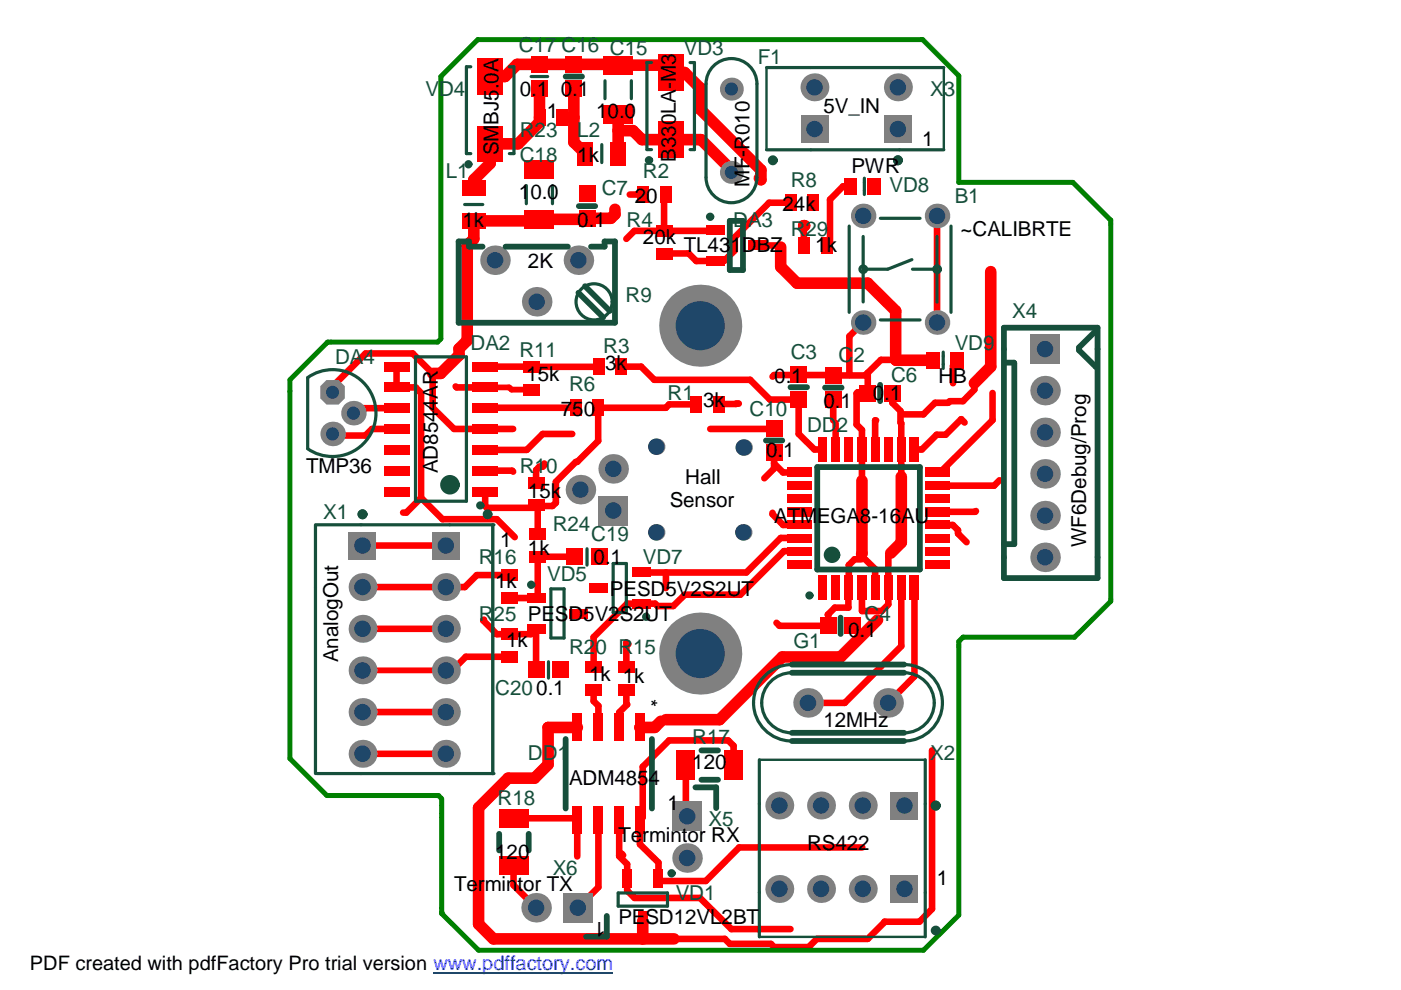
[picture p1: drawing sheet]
<svg xmlns="http://www.w3.org/2000/svg" width="297mm" height="210mm" viewBox="0 0 297 210" stroke-linecap="round" stroke-linejoin="round" font-family="sans-serif">
<path d="M70.5 81.9v1.3M84.1 82.1h4M103 86.5h-.1M115.4 98.3v.3l-.3 .3h-.8M85.5 108.7h.6M101.1 121.9l-2.5 2.6M102.6 131.4l-.2 .1M114 126.4l-.4 .4M109 183.6l-.1 .1" fill="none" stroke="#f00" stroke-width="1.4"/>
<path d="M100.5 38.1v1.8" fill="none" stroke="#f00" stroke-width="2.5"/>
<path d="M107.9 82.1l.6 .5" fill="none" stroke="#f00" stroke-width="1.2"/>
<circle cx="112.6" cy="82.6" r=".61" fill="#f00"/>
<path d="M112.6 77.7v.1M126.9 77.7v.1M122.1 97.9h.3M121.8 118v.1M130 108.3h-1.7M131.3 151.1v3.1M122.1 173.5l.3 .4M136.3 173.3l-.6 .6M133 186.2v2.6l1.5 1.6" fill="none" stroke="#f00" stroke-width="1.4"/>
<path d="M114.3 18.9h.1M114.4 24.9v1M119.2 24.9h2.5M114.3 46.5l-.3 .3M130.4 45.4l-.9 .9" fill="none" stroke="#f00" stroke-width="2.5"/>
<circle cx="135.7" cy="154.2" r="1.23" fill="#f00"/>
<g fill="none" stroke="#f00" stroke-width="1.4">
<path d="M133.5 41.2h2.8M141.1 41.2l-.3 .4M147.6 55.3h4M151.6 48.7l-.2 .3M170.4 47.9h.1M164.1 79.5l-.3 .4M164.1 90.8v.1M164.1 96v2.3M163.8 108.7v.3l2.2 2.3M132.8 136.2l.4 .4M164.6 132.1l.7 .6M154.4 157l1.1 1.1v4.1l.2 .2"/>
<path d="M163.4 200.1l.7 .7"/>
</g>
<path d="M165.5 52v.4" fill="none" stroke="#f00" stroke-width=".68"/>
<circle cx="170.4" cy="47.9" r="1.23" fill="#f00"/>
<path d="M179.9 128.8h-2.9l-1.5 1.5 .1 2.4M180 124.5l-.1 .1" fill="none" stroke="#f00" stroke-width="1.4"/>
<circle cx="176.7" cy="84.8" r=".7" fill="#f00"/>
<path d="M180.3 39.5h-1.6l-2.7 2.8M176 51.3l-.8 .7M176.6 79.5l.1 .1M182.8 129.6h4.1M187.5 195.4v.1" fill="none" stroke="#f00" stroke-width="1.4"/>
<circle cx="185.5" cy="89.1" r=".7" fill="#f00"/>
<g fill="none" stroke="#f00" stroke-width="1.4">
<path d="M140.8 41.6v7.4M140.8 53.7h5.2l1.6 1.6M151.4 49h-16.9l-1.7 1.6M160.7 52h4.8M167.6 43h-4.5l-7.3 7.3v2.8l-2.3 2.2h-1.9M170.4 47.9v4.1M176 42.3v9M198.7 45.8v22.6M84.1 77.7v4.4M102.9 77.7l24 .1M131.7 77.7h4.2l2.8 2.8h20.3l4.2 4.2h6.1v7.3l3.4 3.3h1.7M164.1 79.5h12.5"/>
<path d="M183 68.4l-2.9 2.9v8.2M184 79.1v4.2h-1.9l-.2-.1-.3 .2v6.6l1.2 1.2v10.7M184 79.1l-.6 .5h-6.7M189.9 76.3h-3.1l-2.8 2.8M202.9 76.4l.2 .2-1 1v3.7M70.5 81.9l7-7h10l4.2 4.3v7.3l4.6 4.4h12.5M84.1 90.9h-5.2l-1.4 1.4h-6.6l-.4-.3M84.1 86.5h-8.1l-1.1 1.1M88.1 82.1l1.2 1.2v22.3M96.6 81.9l.2 .2h6.1M102.9 99.8h5.7l.2 .2M103 86.5h19"/>
<path d="M114.3 98.9l-.6 .8v2.6M121.3 92h-6.2l-3.4 3.4h-8.8M122.1 97.9l-4.2 4.3v4.4l-.8 .7h-3.2M147.5 85.7h-5.6l-.7 .8h-14.4v7l-4.4 4.4M150.6 90.9h13.5M156.6 85.6l-4.2 .1M176.7 84.8v4.3M177.2 89.7v5.6M185.5 89.1v6.2M189.2 83.3v2.1l1.7 1.7v2.5l.2 .2v11.3M204.5 89.6l-.7-.7-3.3 3.3h-1.9l-3.1 3.1h-1.6M206.6 81.3v1.3l-2.4 2.5h-2.8l-.4 .3h-2.8l-2.4 2.5h-4.3"/>
<path d="M210.4 83.3v5.8l-11.1 11.1h-.5M76.9 115.7h17.6M89.3 105.6l4.5 4.5h11.5l3.8 3.8M89.3 105.6l-3.2 3.1M102.9 104.2v3.1l.3 .4h9.9l.6-.6 .2 .2M113.9 107.3l.1 .2v5.8M121.8 118h-7.8v8.4M166 111.3h3.5M169.5 116.9h-3.3l-9.2 9.2h-11.8l-2.5 2.4h-3.3l-.5-.5h-5.9l-7.1 7.1v6.3M169.5 100.2h-3.5l-1.9-1.9v1l-2 2.1M169.5 114.1h-4l-7.3 7.3h-22.3M182.7 118.6h-1.5l-1.2 1.2v4.7"/>
<path d="M183.4 118.6l2.1 2.1v3.8M188.8 117.3l-.5 .5v10.4l-1.4 1.4M198.8 111.3h3.2l1.1 1.1v.7l1.8 1.8M206.9 108.3l-.1 .2h-8M211.9 101.8l-1.1 1.2h-12M76.9 124.5h21.7M76.9 133.3h17.6M101.1 121.9h7M102.4 131.5l2.9 3h7.3l1.1-1.1v8.6M108.1 139.2h-9.3l-3.6 3.6-.7-.7M108.1 126.8h5.5M132.8 136.2v5.2"/>
<path d="M141.2 121.4v3.3M165.3 132.7h10.3M179.9 124.6v4.2M182.8 124.5v5.1M191.1 124.5v12.5l-12 12h-7.8M194.1 124.7l-.2-.2v18.9l-5.6 5.6M76.9 159.8h17.6M76.9 151h17.6M125.9 146.2v2.4l1 1.1v4.5M132.8 146.2v3l.2 .2-1.7 1.7M154.4 157h-12.5l-5.6 5.6v10.7M197.6 159.1v33.6l-2.7 2.7h-7.4"/>
<path d="M109 173.5h13.1M122.4 173.9v7.7M126.9 173.9v14.2l-4.4 4.4M131.3 173.9v7.6l1.7 1.7v3M135.7 173.9v5.1l3.9 3.9v3.3l.6 .6h9.4l7.1-7.1h26.1M145.4 162.2v10.6l.3 .3M108.9 183.7v4l4.8 4.8M131.4 181h.4l.3 .3M134.5 190.4h13.9l6.7 6.6h12.5M142.9 199.1h10.8l1 1h8.7M144.9 181.9h.8l.3 .3M187.5 195.5l-3.5 3.6h-10.8l-1.8 1.7h-7.3"/>
</g>
<g fill="none" stroke="#f00" stroke-width="2.5">
<path d="M103.9 16.2h3.2l2.5-2.6h21.3l.2 .2h9.5l1.6 1.6h3l3.3 3.3v4.5l12.8 12.8v2.1l-.3-.3M114.4 18.9v6M121.7 18.9v11.3l2.4 2.4M114.4 25.9l-4.5 4.6h-6v4.1l-3.4 3.5M131.1 27.7h3.1l1.9 1.9h12.5l6.5 6.4v.5M131.1 24.2v8.4M114 46.8h-13.5v3.8l-1.4 1.4v20.2l-1.8 1.7v1.4l-3.9 3.9h-1.7M129.5 46.3h-5l-.2 .2h-10M130.4 44.4v1M165.5 52.4v4.2l3.5 3.4h15l5.9 5.9v10.4l8 .1M210.1 57.6v20.1l-3.5 3.6M182.8 101.9l-.1 15.6"/>
<path d="M191.1 101.1v13.9l-2.3 2.3M186.1 131.5l-7.9 7.8h-12.3l-13.3 13.3h-11.4M122.4 154.2h-6.2v7.9l-2.9 2.9h-5.6l-6.2 6.3v24.6l3.1 3.2h38.3M140.1 152.9l-1.3 1.3h-3.1M136.3 195.3v3.8"/>
</g>
<path d="M102.9 82.1h5M108.5 82.6h4.1M76.9 142.1h17.6" fill="none" stroke="#f00" stroke-width="1.2"/>
<circle cx="157.7" cy="94.9" r="1.74" fill="#808080"/>
<circle cx="157.7" cy="94.9" r="1.74" fill="#1f4769"/>
<circle cx="198.7" cy="68.4" r="2.6" fill="#808080"/>
<circle cx="198.7" cy="68.4" r="1.74" fill="#1f4769"/>
<circle cx="157.6" cy="112.9" r="1.74" fill="#808080"/>
<circle cx="157.6" cy="112.9" r="1.74" fill="#1f4769"/>
<circle cx="198.7" cy="45.8" r="2.6" fill="#808080"/>
<circle cx="198.7" cy="45.8" r="1.74" fill="#1f4769"/>
<circle cx="94.5" cy="159.8" r="2.96" fill="#808080"/>
<circle cx="94.5" cy="159.8" r="1.75" fill="#1f4769"/>
<circle cx="94.5" cy="124.5" r="2.96" fill="#808080"/>
<circle cx="94.5" cy="124.5" r="1.74" fill="#1f4769"/>
<circle cx="155.1" cy="18.9" r="2.43" fill="#808080"/>
<circle cx="155.1" cy="18.9" r="1.39" fill="#1f4769"/>
<circle cx="183" cy="68.4" r="2.6" fill="#808080"/>
<circle cx="183" cy="68.4" r="1.74" fill="#1f4769"/>
<circle cx="172.7" cy="18.5" r="2.96" fill="#808080"/>
<circle cx="172.7" cy="18.5" r="1.75" fill="#1f4769"/>
<circle cx="70.5" cy="92" r="2.6" fill="#808080"/>
<circle cx="70.5" cy="92" r="1.39" fill="#1f4769"/>
<circle cx="74.9" cy="87.6" r="2.6" fill="#808080"/>
<circle cx="74.9" cy="87.6" r="1.39" fill="#1f4769"/>
<path d="M67.9 81.9l1.3-1.3h2.6l1.3 1.3v2.6l-1.3 1.3h-2.6l-1.3-1.3z" fill-rule="evenodd" fill="#808080"/>
<circle cx="70.5" cy="83.2" r="1.38" fill="#1f4769"/>
<circle cx="94.5" cy="151" r="2.96" fill="#808080"/>
<circle cx="94.5" cy="151" r="1.74" fill="#1f4769"/>
<circle cx="94.5" cy="142.1" r="2.96" fill="#808080"/>
<circle cx="94.5" cy="142.1" r="1.75" fill="#1f4769"/>
<path d="M91.6 112.7h5.9v5.9h-5.9z" fill-rule="evenodd" fill="#808080"/>
<circle cx="94.5" cy="115.7" r="1.74" fill="#1f4769"/>
<path d="M119.4 189.3h6.2v6.3h-6.2z" fill-rule="evenodd" fill="#808080"/>
<circle cx="122.5" cy="192.5" r="1.74" fill="#1f4769"/>
<circle cx="113.7" cy="192.5" r="3.1" fill="#808080"/>
<circle cx="113.7" cy="192.5" r="1.74" fill="#1f4769"/>
<path d="M126.9 105.1h6.2v6.3h-6.2z" fill-rule="evenodd" fill="#808080"/>
<circle cx="130" cy="108.2" r="1.75" fill="#1f4769"/>
<circle cx="130" cy="99.4" r="3.1" fill="#808080"/>
<circle cx="130" cy="99.4" r="1.75" fill="#1f4769"/>
<circle cx="113.8" cy="64" r="3.1" fill="#808080"/>
<circle cx="113.8" cy="64" r="1.73" fill="#1f4769"/>
<circle cx="122.6" cy="55.2" r="3.1" fill="#808080"/>
<circle cx="122.6" cy="55.2" r="1.74" fill="#1f4769"/>
<circle cx="145.7" cy="181.9" r="3.1" fill="#808080"/>
<circle cx="145.7" cy="181.9" r="1.75" fill="#1f4769"/>
<path d="M142.5 169.9h6.3v6.3h-6.3z" fill-rule="evenodd" fill="#808080"/>
<circle cx="145.7" cy="173.1" r="1.75" fill="#1f4769"/>
<circle cx="139.1" cy="112.9" r="1.74" fill="#808080"/>
<circle cx="139.1" cy="112.9" r="1.74" fill="#1f4769"/>
<circle cx="139.1" cy="94.7" r="1.74" fill="#808080"/>
<circle cx="139.1" cy="94.7" r="1.74" fill="#1f4769"/>
<circle cx="155.1" cy="36.5" r="2.43" fill="#808080"/>
<circle cx="155.1" cy="36.5" r="1.39" fill="#1f4769"/>
<circle cx="182.9" cy="170.8" r="2.96" fill="#808080"/>
<circle cx="182.9" cy="170.8" r="1.74" fill="#1f4769"/>
<circle cx="174.1" cy="170.8" r="2.96" fill="#808080"/>
<circle cx="174.1" cy="170.8" r="1.73" fill="#1f4769"/>
<circle cx="188.3" cy="149" r="3.1" fill="#808080"/>
<circle cx="188.3" cy="149" r="1.74" fill="#1f4769"/>
<circle cx="171.3" cy="149" r="3.1" fill="#808080"/>
<circle cx="171.3" cy="149" r="1.74" fill="#1f4769"/>
<path d="M169.8 24.4h5.8v5.9h-5.8z" fill-rule="evenodd" fill="#808080"/>
<circle cx="172.7" cy="27.4" r="1.75" fill="#1f4769"/>
<circle cx="94.5" cy="133.3" r="2.96" fill="#808080"/>
<circle cx="94.5" cy="133.3" r="1.74" fill="#1f4769"/>
<circle cx="123.1" cy="103.8" r="3.1" fill="#808080"/>
<circle cx="123.1" cy="103.8" r="1.74" fill="#1f4769"/>
<circle cx="148.5" cy="138.6" r="8.7" fill="#808080"/>
<circle cx="148.5" cy="138.6" r="5.2" fill="#1f4769"/>
<circle cx="148.5" cy="69.1" r="8.7" fill="#808080"/>
<circle cx="148.5" cy="69.1" r="5.2" fill="#1f4769"/>
<circle cx="182.9" cy="188.5" r="2.96" fill="#808080"/>
<circle cx="182.9" cy="188.5" r="1.75" fill="#1f4769"/>
<circle cx="174.1" cy="188.5" r="2.96" fill="#808080"/>
<circle cx="174.1" cy="188.5" r="1.74" fill="#1f4769"/>
<circle cx="183" cy="45.8" r="2.6" fill="#808080"/>
<circle cx="183" cy="45.8" r="1.74" fill="#1f4769"/>
<circle cx="76.9" cy="159.8" r="2.96" fill="#808080"/>
<circle cx="76.9" cy="159.8" r="1.75" fill="#1f4769"/>
<circle cx="76.9" cy="124.5" r="2.96" fill="#808080"/>
<circle cx="76.9" cy="124.5" r="1.74" fill="#1f4769"/>
<circle cx="190.4" cy="18.5" r="2.96" fill="#808080"/>
<circle cx="190.4" cy="18.5" r="1.74" fill="#1f4769"/>
<circle cx="76.9" cy="151" r="2.96" fill="#808080"/>
<circle cx="76.9" cy="151" r="1.74" fill="#1f4769"/>
<circle cx="76.9" cy="142.1" r="2.96" fill="#808080"/>
<circle cx="76.9" cy="142.1" r="1.75" fill="#1f4769"/>
<path d="M73.9 112.7h5.9v5.9h-5.9z" fill-rule="evenodd" fill="#808080"/>
<circle cx="76.9" cy="115.7" r="1.74" fill="#1f4769"/>
<path d="M188.8 167.9h5.9v5.9h-5.9z" fill-rule="evenodd" fill="#808080"/>
<circle cx="191.8" cy="170.8" r="1.74" fill="#1f4769"/>
<circle cx="165.2" cy="170.8" r="2.96" fill="#808080"/>
<circle cx="165.3" cy="170.8" r="1.75" fill="#1f4769"/>
<circle cx="104.9" cy="55.2" r="3.1" fill="#808080"/>
<circle cx="105" cy="55.2" r="1.75" fill="#1f4769"/>
<path d="M187.4 24.4h5.9v5.9h-5.9z" fill-rule="evenodd" fill="#808080"/>
<circle cx="190.4" cy="27.4" r="1.74" fill="#1f4769"/>
<circle cx="221.6" cy="109.3" r="3.1" fill="#808080"/>
<circle cx="221.6" cy="109.3" r="1.74" fill="#1f4769"/>
<circle cx="221.6" cy="118.2" r="3.1" fill="#808080"/>
<circle cx="221.6" cy="118.1" r="1.75" fill="#1f4769"/>
<circle cx="221.6" cy="91.7" r="3.1" fill="#808080"/>
<circle cx="221.6" cy="91.7" r="1.74" fill="#1f4769"/>
<circle cx="221.6" cy="82.8" r="3.1" fill="#808080"/>
<circle cx="221.6" cy="82.8" r="1.74" fill="#1f4769"/>
<circle cx="76.9" cy="133.3" r="2.96" fill="#808080"/>
<circle cx="76.9" cy="133.3" r="1.74" fill="#1f4769"/>
<path d="M188.8 185.5h5.9v5.9h-5.9z" fill-rule="evenodd" fill="#808080"/>
<circle cx="191.8" cy="188.5" r="1.75" fill="#1f4769"/>
<circle cx="165.2" cy="188.5" r="2.96" fill="#808080"/>
<circle cx="165.3" cy="188.5" r="1.75" fill="#1f4769"/>
<circle cx="221.6" cy="100.5" r="3.1" fill="#808080"/>
<circle cx="221.6" cy="100.5" r="1.74" fill="#1f4769"/>
<path d="M218.4 70.9h6.3v6.2h-6.3z" fill-rule="evenodd" fill="#808080"/>
<circle cx="221.6" cy="74" r="1.74" fill="#1f4769"/>
<g fill="#f00">
<path d="M97.9 45.2h5.1v3.3h-5.1z" fill-rule="evenodd"/>
<path d="M97.9 38.2h5.1v3.3h-5.1z" fill-rule="evenodd"/>
<path d="M106.4 138h3.4v2.5h-3.4z" fill-rule="evenodd"/>
<path d="M111.7 132.3h4v2.1h-4z" fill-rule="evenodd"/>
<path d="M112.3 116.8h3.4v2.5h-3.4z" fill-rule="evenodd"/>
<path d="M111.9 101.1h3.5v2.5h-3.5z" fill-rule="evenodd"/>
<path d="M111.2 44.5h6.3v4h-6.3z" fill-rule="evenodd"/>
<path d="M113.2 23.2h2.5v3.4h-2.5z" fill-rule="evenodd"/>
<path d="M112.6 17.1h3.5v3.5h-3.5z" fill-rule="evenodd"/>
<path d="M121.5 171h1.9v5.8h-1.9z" fill-rule="evenodd"/>
<path d="M120.1 116.3h3.5v3.5h-3.5z" fill-rule="evenodd"/>
<path d="M119.9 17.1h3.5v3.5h-3.5z" fill-rule="evenodd"/>
<path d="M125.9 171h1.9v5.8h-1.9z" fill-rule="evenodd"/>
<path d="M125.3 116.3h3.5v3.5h-3.5z" fill-rule="evenodd"/>
<path d="M135.3 193.2h2v4h-2z" fill-rule="evenodd"/>
<path d="M134.7 171h2v5.8h-2z" fill-rule="evenodd"/>
<path d="M162.4 94.2h3.5v3.6h-3.5z" fill-rule="evenodd"/>
<path d="M176.2 121.9h1.9v5.2h-1.9z" fill-rule="evenodd"/>
<path d="M179 121.9h1.9v5.2h-1.9z" fill-rule="evenodd"/>
<path d="M184.6 121.9h1.9v5.2h-1.9z" fill-rule="evenodd"/>
<path d="M182.2 81.6h3.6v3.5h-3.6z" fill-rule="evenodd"/>
<path d="M184 37.8h2.8v3.4h-2.8z" fill-rule="evenodd"/>
<path d="M190.2 121.9h1.9v5.2h-1.9z" fill-rule="evenodd"/>
<path d="M192.9 121.9h2v5.2h-2z" fill-rule="evenodd"/>
<path d="M196.2 115.9h5.2v1.9h-5.2z" fill-rule="evenodd"/>
<path d="M196.2 110.3h5.2v1.9h-5.2z" fill-rule="evenodd"/>
<path d="M196.2 107.5h5.2v2h-5.2z" fill-rule="evenodd"/>
<path d="M196.2 102h5.2v1.9h-5.2z" fill-rule="evenodd"/>
<path d="M196.5 74.6h2.8v3.5h-2.8z" fill-rule="evenodd"/>
<path d="M106.4 133.2h3.4v2.5h-3.4z" fill-rule="evenodd"/>
<path d="M106.4 120.7h3.4v2.5h-3.4z" fill-rule="evenodd"/>
<path d="M106.4 125.5h3.4v2.5h-3.4z" fill-rule="evenodd"/>
<path d="M111.9 140.3h3.5v3.5h-3.5z" fill-rule="evenodd"/>
<path d="M111.7 125.7h4v2.1h-4z" fill-rule="evenodd"/>
<path d="M112.3 112h3.4v2.5h-3.4z" fill-rule="evenodd"/>
<path d="M111.9 105.8h3.5v2.5h-3.5z" fill-rule="evenodd"/>
<path d="M111.2 34.1h6.3v3.9h-6.3z" fill-rule="evenodd"/>
<path d="M112.6 11.9h3.5v3.5h-3.5z" fill-rule="evenodd"/>
<path d="M121.5 151.3h1.9v5.8h-1.9z" fill-rule="evenodd"/>
<path d="M120.8 84.7h2.5v3.5h-2.5z" fill-rule="evenodd"/>
<path d="M119.9 11.9h3.5v3.5h-3.5z" fill-rule="evenodd"/>
<path d="M125.9 151.3h1.9v5.8h-1.9z" fill-rule="evenodd"/>
<path d="M125.6 84.7h2.5v3.5h-2.5z" fill-rule="evenodd"/>
<path d="M125.7 76h2.5v3.5h-2.5z" fill-rule="evenodd"/>
<path d="M134.7 151.3h2v5.8h-2z" fill-rule="evenodd"/>
<path d="M133.9 126.9h4v2.1h-4z" fill-rule="evenodd"/>
<path d="M133.9 120.3h4v2.1h-4z" fill-rule="evenodd"/>
<path d="M135.1 39.6h2.5v3.4h-2.5z" fill-rule="evenodd"/>
<path d="M139.9 39.6h2.5v3.4h-2.5z" fill-rule="evenodd"/>
<path d="M139.5 25.8h5.4v7.7h-5.4z" fill-rule="evenodd"/>
<path d="M162.4 89h3.5v3.5h-3.5z" fill-rule="evenodd"/>
<path d="M169.2 50.3h2.5v3.5h-2.5z" fill-rule="evenodd"/>
<path d="M171.2 41.3h2.5v3.4h-2.5z" fill-rule="evenodd"/>
<path d="M179 92.7h1.9v5.2h-1.9z" fill-rule="evenodd"/>
<path d="M176.2 92.7h1.9v5.2h-1.9z" fill-rule="evenodd"/>
<path d="M174.9 83.1h3.5v3.4h-3.5z" fill-rule="evenodd"/>
<path d="M174.9 77.9h3.5v3.4h-3.5z" fill-rule="evenodd"/>
<path d="M184.6 92.7h1.9v5.2h-1.9z" fill-rule="evenodd"/>
<path d="M192.9 92.7h2v5.2h-2z" fill-rule="evenodd"/>
<path d="M190.2 92.7h1.9v5.2h-1.9z" fill-rule="evenodd"/>
<path d="M196.2 118.7h5.2v1.9h-5.2z" fill-rule="evenodd"/>
<path d="M196.2 113.1h5.2v1.9h-5.2z" fill-rule="evenodd"/>
<path d="M196.2 104.8h5.2v1.9h-5.2z" fill-rule="evenodd"/>
<path d="M196.2 99.2h5.2v1.9h-5.2z" fill-rule="evenodd"/>
<path d="M139.5 11.5h5.4v7.7h-5.4z" fill-rule="evenodd"/>
<path d="M81.4 103.2h5.4v2.1h-5.4z" fill-rule="evenodd"/>
<path d="M100.2 103.2h5.4v2.1h-5.4z" fill-rule="evenodd"/>
<path d="M81.4 94.3h5.4v2.1h-5.4z" fill-rule="evenodd"/>
<path d="M100.2 94.3h5.4v2.1h-5.4z" fill-rule="evenodd"/>
<path d="M81.4 89.9h5.4v2.1h-5.4z" fill-rule="evenodd"/>
<path d="M100.2 89.9h5.4v2.1h-5.4z" fill-rule="evenodd"/>
<path d="M81.4 81.1h5.4v2.1h-5.4z" fill-rule="evenodd"/>
<path d="M100.2 81.1h5.4v2.1h-5.4z" fill-rule="evenodd"/>
<path d="M130.3 171h1.9v5.8h-1.9z" fill-rule="evenodd"/>
<path d="M124.1 145h3.5v2.5h-3.5z" fill-rule="evenodd"/>
<path d="M131.1 145h3.4v2.5h-3.4z" fill-rule="evenodd"/>
<path d="M120.7 129h4v2.1h-4z" fill-rule="evenodd"/>
<path d="M124.9 123.6h4v2.1h-4z" fill-rule="evenodd"/>
<path d="M110.9 81.3h3.4v2.5h-3.4z" fill-rule="evenodd"/>
<path d="M122.7 44.5h3.5v3.5h-3.5z" fill-rule="evenodd"/>
<path d="M122.7 39.3h3.5v3.5h-3.5z" fill-rule="evenodd"/>
<path d="M122.5 30.1h3.3v5h-3.3z" fill-rule="evenodd"/>
<path d="M129.4 30.1h3.3v5h-3.3z" fill-rule="evenodd"/>
<path d="M117.9 23.2h2.5v3.4h-2.5z" fill-rule="evenodd"/>
<path d="M139.1 52.5h3.4v2.5h-3.4z" fill-rule="evenodd"/>
<path d="M149.6 54.3h4v2.1h-4z" fill-rule="evenodd"/>
<path d="M158.7 51h3.9v2.1h-3.9z" fill-rule="evenodd"/>
<path d="M149.6 47.7h4v2.1h-4z" fill-rule="evenodd"/>
<path d="M179.1 131h3.5v3.4h-3.5z" fill-rule="evenodd"/>
<path d="M173.9 131h3.5v3.4h-3.5z" fill-rule="evenodd"/>
<path d="M173.4 121.9h1.9v5.2h-1.9z" fill-rule="evenodd"/>
<path d="M181.8 121.9h1.9v5.2h-1.9z" fill-rule="evenodd"/>
<path d="M187.4 121.9h1.9v5.2h-1.9z" fill-rule="evenodd"/>
<path d="M166.9 115.9h5.2v1.9h-5.2z" fill-rule="evenodd"/>
<path d="M166.9 107.5h5.2v2h-5.2z" fill-rule="evenodd"/>
<path d="M166.9 110.3h5.2v1.9h-5.2z" fill-rule="evenodd"/>
<path d="M166.9 102h5.2v1.9h-5.2z" fill-rule="evenodd"/>
<path d="M187.5 81.6h3.5v3.5h-3.5z" fill-rule="evenodd"/>
<path d="M178.9 37.8h2.8v3.4h-2.8z" fill-rule="evenodd"/>
<path d="M201.5 74.6h2.8v3.5h-2.8z" fill-rule="evenodd"/>
<path d="M81.4 76.7h5.4v2.1h-5.4z" fill-rule="evenodd"/>
<path d="M81.4 85.5h5.4v2.1h-5.4z" fill-rule="evenodd"/>
<path d="M81.4 98.7h5.4v2.2h-5.4z" fill-rule="evenodd"/>
<path d="M100.2 76.7h5.4v2.1h-5.4z" fill-rule="evenodd"/>
<path d="M100.2 85.5h5.4v2.1h-5.4z" fill-rule="evenodd"/>
<path d="M100.2 98.7h5.4v2.2h-5.4z" fill-rule="evenodd"/>
<path d="M101.2 26.7h5.4v7.6h-5.4z" fill-rule="evenodd"/>
<path d="M124.1 140.1h3.5v2.5h-3.5z" fill-rule="evenodd"/>
<path d="M130.3 151.3h1.9v5.8h-1.9z" fill-rule="evenodd"/>
<path d="M131.1 140.1h3.4v2.5h-3.4z" fill-rule="evenodd"/>
<path d="M117.1 140.3h3.5v3.5h-3.5z" fill-rule="evenodd"/>
<path d="M110.9 76.6h3.4v2.5h-3.4z" fill-rule="evenodd"/>
<path d="M130.5 76h2.5v3.5h-2.5z" fill-rule="evenodd"/>
<path d="M127.9 22.2h6.3v4h-6.3z" fill-rule="evenodd"/>
<path d="M127.9 11.8h6.3v4h-6.3z" fill-rule="evenodd"/>
<path d="M151.1 84h2.5v3.4h-2.5z" fill-rule="evenodd"/>
<path d="M146.3 84h2.5v3.4h-2.5z" fill-rule="evenodd"/>
<path d="M139.1 47.7h3.4v2.5h-3.4z" fill-rule="evenodd"/>
<path d="M166.9 104.8h5.2v1.9h-5.2z" fill-rule="evenodd"/>
<path d="M166.9 113.1h5.2v1.9h-5.2z" fill-rule="evenodd"/>
<path d="M166.9 118.7h5.2v1.9h-5.2z" fill-rule="evenodd"/>
<path d="M187.4 92.7h1.9v5.2h-1.9z" fill-rule="evenodd"/>
<path d="M181.8 92.7h1.9v5.2h-1.9z" fill-rule="evenodd"/>
<path d="M173.4 92.7h1.9v5.2h-1.9z" fill-rule="evenodd"/>
<path d="M166.9 99.2h5.2v1.9h-5.2z" fill-rule="evenodd"/>
<path d="M167.6 83h3.5v3.5h-3.5z" fill-rule="evenodd"/>
<path d="M167.6 77.7h3.5v3.6h-3.5z" fill-rule="evenodd"/>
<path d="M174 50.3h2.5v3.5h-2.5z" fill-rule="evenodd"/>
<path d="M166.4 41.3h2.5v3.4h-2.5z" fill-rule="evenodd"/>
<path d="M101.2 12.4h5.4v7.7h-5.4z" fill-rule="evenodd"/>
<path d="M132 184.2h2v4h-2z" fill-rule="evenodd"/>
<path d="M138.6 184.2h2v4h-2z" fill-rule="evenodd"/>
<path d="M153.5 159.1h4v6.2h-4z" fill-rule="evenodd"/>
<path d="M143.4 159.1h4v6.2h-4z" fill-rule="evenodd"/>
<path d="M105.8 171.5h6.3v4h-6.3z" fill-rule="evenodd"/>
<path d="M105.8 181.6h6.3v4h-6.3z" fill-rule="evenodd"/>
</g>
<path d="M70.1 72.5h-.6l-.2 .2M93.6 192.5v1.2" fill="none" stroke="#008000" stroke-width="1.1"/>
<circle cx="93.6" cy="193.7" r=".53" fill="#008000"/>
<path d="M235.3 46.5l.2 .2v.8M93.5 71.9l-.7 .6M203.3 136v1.2M91.6 168.7h1.4l.6 .6v4" fill="none" stroke="#008000" stroke-width="1.1"/>
<circle cx="204.2" cy="135.1" r=".53" fill="#008000"/>
<path d="M235.3 46.5l-7.8-7.8h-24.2v-22.6l-7.7-7.7h-94.3l-7.8 7.8v55.7M235.5 47.5v80l-7.7 7.6h-23.6l-.9 .9M69.3 72.7l-7.8 7.8v80.3l7.8 7.9h22.3M70.1 72.5h22.7M203.3 137.2v56.8l-7.5 7.5h-94.3l-7.9-7.8M93.6 173.3v19.2" fill="none" stroke="#008000" stroke-width="1.1"/>
<g fill="none" stroke="#164f3b" stroke-width="1.2">
<path d="M119.9 16.2h3.5M102.3 52.3h-2.9v-1.1h-2.2v17.2h33.2v-17.2h-2.2v1.1h-2.9M107.2 52.3h13.2M122.7 43.7h3.5M154.7 46.8h2.8v10.4h-2.8zM122.6 62.1l5.3 5.2M124 60.7l5.3 5.2M212.9 69.5h19.8v53.1h-19.8zM213.1 76.9l2 .1v38.4h-2.2M232.6 69.9l-3.8 3.8v.6l3.5 3.5h.3M162.4 93.4h3.5M167.6 82.1h3.5"/>
<path d="M173.3 99h21.7v21.7h-21.7zM174.9 82.2h3.5M186.6 81.6v3.5M178.2 131v3.4M119.9 156.7v14.7M138.2 156.7v14.7M148.7 159.1h3.5M167.9 157.1h23.8M167.9 155.4h23.8M167.9 140.9h23.8M167.9 142.6h23.8M105.8 176.8v3.5"/>
<path d="M112.1 176.8v3.5M147.4 166.9h4.4v4.4M148.7 165.3h3.5M128.7 194.2v4.4h-4.5"/>
</g>
<g fill="none" stroke="#164f3b" stroke-width=".68">
<path d="M99.8 14.2h-.9v18.4h.9M108 14.2h1v18.4h-1M112.6 16.2h3.5M128.3 17.1v3.8M133.9 17.1v3.8M138.1 13.3h-.9v18.4h.9M146.3 13.3h.9v18.4h-.9M151.3 14a5.4 5.4 0 0 1 5.8-1.2 5.4 5.4 0 0 1 3.4 5v19.8a5.4 5.4 0 0 1-5.4 5.4 5.4 5.4 0 0 1-5.4-5.4v-19.8a5.4 5.4 0 0 1 1.6-3.8zM162.5 14.3h37.6M111.6 39.3v3.9M117.1 39.3v3.9M127.6 30.7v3.8"/>
<path d="M162.5 31.8h37.6M183.3 37.8v3.4M98.5 43.4h3.9M180 47.9v18.3M183 50.1v13.9M186.6 46.3h8.5M193.3 55l-5.1 2.1h-5.2M193.5 57.1h5.2M198.7 50.1v13.9M201.6 47.9v18.3M88.1 75.7h10.8v30.6h-10.8zM186.6 67.8h8.5"/>
<path d="M200 74.6v3.5M65.2 80.1a9.2 9.2 0 0 1 14.5 7.5 9.2 9.2 0 0 1-14.5 7.5zM66.9 111.3v52.7M67.1 111.3h37.6M124.5 116.3v3.5M130 119.5h2.8v10.4h-2.8zM116.8 124.9h2.8v10.4h-2.8zM116.3 140.3v3.5M167.9 140.9a8.1 8.1 0 0 0-8.1 8.1 8.1 8.1 0 0 0 8.1 8.1M167.9 142.6a6.4 6.4 0 0 0-6.4 6.4 6.4 6.4 0 0 0 6.4 6.4M191.7 140.9a8.1 8.1 0 0 1 8.1 8.1 8.1 8.1 0 0 1-8.1 8.1M191.7 142.6a6.4 6.4 0 0 1 6.4 6.4 6.4 6.4 0 0 1-6.4 6.4"/>
<path d="M67.1 164h37.6M161 161.1v37.5M196.2 161.1v37.5M131.1 189.3h10.4v2.8h-10.4z"/>
<circle cx="183" cy="57.1" r=".69"/>
<circle cx="198.7" cy="57.1" r=".69"/>
<circle cx="126" cy="64" r="3.8"/>
</g>
<path d="M162.5 14.3v17.5M200.1 14.3v17.5M161 161.1h35.2M161 198.6h35.2" fill="none" stroke="#164f3b" stroke-width=".51"/>
<path d="M104.5 111.3v52.7" fill="none" stroke="#164f3b" stroke-width=".72"/>
<g fill="none" stroke="#164f3b" stroke-width="1.1">
<circle cx="163.9" cy="34" r=".52"/>
<circle cx="190.4" cy="34" r=".52"/>
<circle cx="76.9" cy="109" r=".52"/>
<circle cx="103.4" cy="109" r=".52"/>
<circle cx="198.4" cy="170.8" r=".52"/>
<circle cx="198.4" cy="197.3" r=".52"/>
</g>
<g fill="none" stroke="#164f3b" stroke-width=".89">
<circle cx="99.3" cy="34.8" r=".44"/>
<circle cx="137.6" cy="34" r=".44"/>
<circle cx="150.6" cy="46" r=".44"/>
<circle cx="101.8" cy="107.2" r=".44"/>
<circle cx="112.6" cy="124" r=".44"/>
<circle cx="137" cy="130.8" r=".44"/>
<circle cx="171.6" cy="126.3" r=".43"/>
<circle cx="142.4" cy="185.2" r=".44"/>
</g>
<circle cx="176.4" cy="117.6" r=".88" fill="none" stroke="#164f3b" stroke-width="1.7"/>
<circle cx="95.4" cy="102.8" r="1.04" fill="none" stroke="#164f3b" stroke-width="2.1"/>
<path d="M91.9 206.3h38.1" fill="none" stroke="#00f" stroke-width=".3"/>
<g font-size="4.4" fill="#164f3b">
<text x="110" y="11.1">C17 C16 C15</text>
<text x="145" y="11.7">VD3</text>
<text x="160.7" y="13.5">F1</text>
<text x="90.2" y="20.4">VD4</text>
<text x="197.2" y="20.4">X3</text>
<text x="110.2" y="29.1">R23</text>
<text x="122.4" y="29.1">L2</text>
<text x="110.2" y="34.3">C18</text>
<text x="94.5" y="37.8">L1</text>
<text x="127.6" y="41.3">C7</text>
<text x="136.3" y="37.8">R2</text>
<text x="167.6" y="39.6">R8</text>
<text x="188.6" y="40.8">VD8</text>
<text x="202.4" y="43">B1</text>
<text x="132.8" y="48.2">R4</text>
<text x="155.4" y="48.2">D</text>
<text x="158.6" y="48.2">A3</text>
<text x="167.6" y="50">R29</text>
<text x="132.6" y="64.1">R9</text>
<text x="214.6" y="67.4">X4</text>
<text x="71" y="77.2">DA4</text>
<text x="99.8" y="74.3">DA2</text>
<text x="110.1" y="75.8">R11</text>
<text x="127.9" y="74.8">R3</text>
<text x="167.6" y="76">C3</text>
<text x="177.8" y="76.8">C2</text>
<text x="202.4" y="74.3">VD9</text>
<text x="120.6" y="83">R6</text>
<text x="188.9" y="80.9">C6</text>
<text x="141.5" y="84.7">R1</text>
<text x="158.9" y="88.2">C10</text>
<text x="171.1" y="91.7">DD2</text>
<text x="110.2" y="100.4">R10</text>
<text x="68.5" y="110">X1</text>
<text x="117.2" y="112.5">R24</text>
<text x="101.5" y="119.5">R16</text>
<text x="125.3" y="114.6">C19</text>
<text x="136.3" y="119.5">VD7</text>
<text x="116" y="123.1">VD5</text>
<text x="101.5" y="131.7">R25 PES</text>
<text x="183.3" y="131.7">C4</text>
<text x="168.2" y="137.4">G1</text>
<text x="120.6" y="138.6">R20 R15</text>
<text x="105" y="147.3">C200.1</text>
<text x="111.9" y="161.2">DD1</text>
<text x="146.8" y="157.7">R17</text>
<text x="197.2" y="161.2">X2</text>
<text x="105.5" y="170.7">R18</text>
<text x="150.2" y="175.1">X5</text>
<text x="117.2" y="185.5">X6</text>
<text x="143.3" y="190.7">VD1</text>
</g>
<g font-size="4.4">
<text x="110.2" y="20.4">0</text>
<text x="112.6" y="20.4">.1</text>
<text x="118.9" y="20.4">0.1</text>
<text x="174.6" y="23.9">5V_IN</text>
<text x="116" y="24.9">1</text>
<text x="126.4" y="25.1">10</text>
<text x="131.3" y="25.1">.0</text>
<text x="105.7" y="32.9" transform="rotate(-90 105.7 32.9)">SMBJ5.0A</text>
<text x="122.4" y="34.3">1k</text>
<text x="143.3" y="34.3" transform="rotate(-90 143.3 34.3)">B330LA-M3</text>
<text x="195.5" y="30.9">1</text>
<text x="158.9" y="39.6" transform="rotate(-90 158.9 39.6)">MF-R010</text>
<text x="180.5" y="36.6">PWR</text>
<text x="110" y="42.1">10.0</text>
<text x="134.6" y="43">20</text>
<text x="165.9" y="44.8">24k</text>
<text x="98" y="48.2">1k</text>
<text x="122.4" y="48.2">0.1</text>
<text x="136.3" y="51.7">20k</text>
<text x="145" y="53.4">TL431DBZ</text>
<text x="172.8" y="53.4">1k</text>
<text x="203.7" y="50.1">~CALIBRTE</text>
<text x="111.9" y="56.9">2K</text>
<text x="111.6" y="80.7">15k</text>
<text x="128.3" y="78.5">3k</text>
<text x="164.2" y="81.3">0.1</text>
<text x="199" y="81.3">HB</text>
<text x="118.9" y="88.2">750</text>
<text x="149.1" y="86.4">3k</text>
<text x="174.6" y="86.5">0</text>
<text x="177" y="86.5">.1</text>
<text x="185" y="84.7">0</text>
<text x="187.5" y="84.7">.1</text>
<text x="64.9" y="100.4">TMP36</text>
<text x="92.8" y="100.4" transform="rotate(-90 92.8 100.4)">AD8544AR</text>
<text x="162.4" y="96.9">0</text>
<text x="164.9" y="96.9">.1</text>
<text x="111.9" y="105.6">15k</text>
<text x="142" y="107.6">Sensor</text>
<text x="145.3" y="102.5">Hall</text>
<text x="164.2" y="110.8">ATMEGA8-16AU</text>
<text x="106" y="116">1</text>
<text x="111.9" y="117.7">1k</text>
<text x="125.9" y="119.5">0.1</text>
<text x="230.3" y="116" transform="rotate(-90 230.3 116)">WF6Debug/Prog</text>
<text x="105" y="124.7">1k</text>
<text x="120.5" y="131.7">D5V2S2UT</text>
<text x="129.3" y="126.4">PESD5V2S2UT</text>
<text x="107.3" y="137.2">1k</text>
<text x="179.8" y="135.1">0.1</text>
<text x="71.7" y="140.4" transform="rotate(-90 71.7 140.4)">AnalogOut</text>
<text x="124.9" y="144.4">1k 1k</text>
<text x="136.2" y="148.2" transform="rotate(90 136.2 148.2)">*</text>
<text x="174.6" y="154.2">12MHz</text>
<text x="120.6" y="166.4">ADM4854</text>
<text x="146.8" y="163">120</text>
<text x="141.5" y="171.6">1</text>
<text x="131.1" y="178.6">Termintor RX</text>
<text x="105" y="182">120</text>
<text x="171.1" y="180.3">RS422</text>
<text x="96.3" y="189">Ter</text>
<text x="102.8" y="189">mintor TX</text>
<text x="198.6" y="187.6">1</text>
<text x="128.5" y="195.4" transform="rotate(-180 128.5 195.4)">1</text>
<text x="131.1" y="196">PESD12VL2BT</text>
</g>
<text font-size="4.2" x="6.3" y="205.7">PDF created with pdfFactory Pro trial version www.pdffactory.com</text>
</svg>
